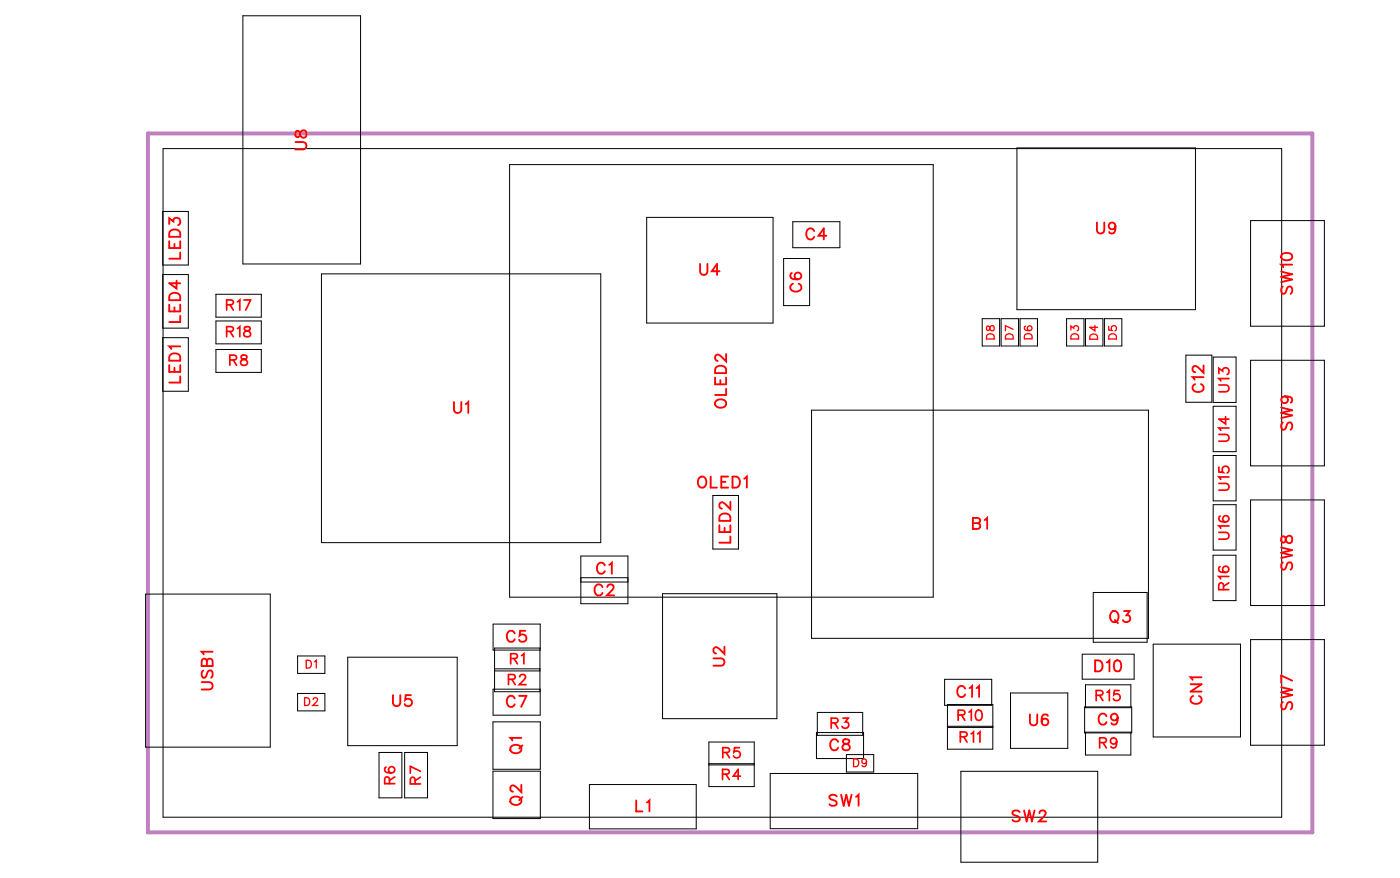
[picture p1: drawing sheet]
<svg xmlns="http://www.w3.org/2000/svg" width="90mm" height="57mm" viewBox="0 0 90 57" stroke-linecap="round" stroke-linejoin="round" font-family="sans-serif">
<path d="M9.5 8.6h75v45h-75z" fill="none" stroke="#bf80bf" stroke-width=".25"/>
<g fill="none" stroke="#000" stroke-width=".06">
<path d="M10.5 13.6h1.6v3.5h-1.6zM10.5 17.7h1.6v3.4h-1.6zM10.5 9.6h72.1v43h-72.1zM13.9 18.9h2.9v1.5h-2.9zM15.6 1h7.6v16h-7.6zM20.7 17.6h18v17.3h-18zM32.8 10.6h27.3v27.9h-27.3zM41.7 14h8.1v6.8h-8.1zM50.5 16.6h1.6v3.1h-1.6zM51.1 14.3h3v1.6h-3zM65.5 9.5h11.5v10.4h-11.5zM80.5 14.2h4.8v6.8h-4.8z"/>
<path d="M9.4 38.3h8v9.8h-8zM10.5 21.7h1.6v3.5h-1.6zM13.9 20.7h2.9v1.4h-2.9zM13.9 22.5h2.9v1.5h-2.9zM37.4 35.8h3v3.1h-3zM37.4 37.5h3M37.4 37.2h3M42.7 38.2h7.3v8.1h-7.3zM45.9 31.9h1.7v3.5h-1.7zM52.3 26.4h21.7v14.7h-21.7zM63.3 20.5h1.1v1.8h-1.1zM64.5 20.5h1.1v1.8h-1.1z"/>
<path d="M65.7 20.5h1.1v1.8h-1.1zM68.7 20.5h1.1v1.8h-1.1zM69.9 20.5h1.1v1.8h-1.1zM70.4 38.1h3.5v3.3h-3.5zM71.1 20.5h1.2v1.8h-1.2zM76.4 22.9h1.7v3h-1.7zM78.1 35.7h1.5v3h-1.5zM78.1 23h1.5v2.9h-1.5zM78.1 26.2h1.5v2.9h-1.5zM78.1 29.3h1.5v2.9h-1.5zM78.1 32.5h1.5v2.9h-1.5zM80.5 23.2h4.8v6.8h-4.8z"/>
<path d="M80.5 32.2h4.8v6.8h-4.8zM19.2 42.2h1.7v1.2h-1.7zM19.2 44.7h1.7v1.1h-1.7zM22.4 42.3h7v5.7h-7zM24.4 48.4h1.5v3h-1.5zM26.1 48.4h1.4v3h-1.4zM31.8 46.5h3v3h-3zM31.8 49.7h3v3h-3zM31.8 40.2h3v1.7h-3zM31.8 44.4h3v1.6h-3zM31.9 41.7h2.9v2.8h-2.9zM31.9 43.2h2.9"/>
<path d="M31.9 43.1h2.9M38 50.5h6.8v2.9h-6.8zM45.7 47.8h2.9v2.8h-2.9zM45.7 49.2h2.9M45.7 49.3h2.9M49.6 49.8h9.5v3.6h-9.5zM52.6 47.2h3v1.6h-3zM52.6 45.9h3v1.4h-3zM54.5 48.6h1.8v1.1h-1.8zM60.8 43.7h3.1v1.7h-3.1zM61 46.8h2.9M61 45.4h2.9v2.8h-2.9z"/>
<path d="M61.9 49.7h8.8v5.8h-8.8zM65.1 44.6h3.7v3.6h-3.7zM69.7 42.1h3.3v1.6h-3.3zM69.9 45.5h3v1.7h-3zM69.9 44.1h2.9v1.5h-2.9zM69.9 47.1h2.9v1.5h-2.9zM74.3 41.5h5.6v6h-5.6zM80.5 41.2h4.8v6.8h-4.8z"/>
</g>
<g fill="none" stroke="#f00" stroke-width=".12">
<path d="M10.9 14.4v-.3l.3 .2a.24 .24 0 0 1 .4-.2 .24 .24 0 0 1-.1 .4M10.9 15.5v.5h.7v-.5M10.9 19.6v.5h.7v-.5M10.9 14.9a.39 .39 0 0 1 .7 .1v.2h-.7zM10.9 19a.39 .39 0 0 1 .7 .1v.2h-.7zM11.2 15.7v.3M11.2 19.8v.3M11.4 18.1v.5l-.5-.4h.7M11.6 16.3v.4h-.7M19 9.1h.5l.2 .3-.1 .2h-.6M19.1 8.5v.3h.1l.3-.4a.24 .24 0 0 1 .2 .2 .24 .24 0 0 1-.2 .3l-.1-.1-.1-.3zM45.1 17v.5l.2 .2 .2-.1 .1-.6"/>
<path d="M46.4 17.5h-.6l.4-.5v.7M51 17.6h-.1a.35 .35 0 0 0 .3 .4 .35 .35 0 0 0 .4-.2 .22 .22 0 0 0-.2-.3 .22 .22 0 0 0-.2 .3 .22 .22 0 0 0 .2 .2M51.1 18.3a.26 .26 0 0 0-.2 .3 .26 .26 0 0 0 .3 .2h.1a.26 .26 0 0 0 .3-.2 .26 .26 0 0 0-.2-.3M52.4 14.9a.26 .26 0 0 0-.3-.2 .26 .26 0 0 0-.2 .3v.1a.26 .26 0 0 0 .2 .3 .26 .26 0 0 0 .3-.2M53.2 15.2h-.5l.4-.5v.7M70.7 14.3v.5l.2 .2 .2-.1v-.6M71.8 14.6a.22 .22 0 0 1-.3 .2 .22 .22 0 0 1 0-.4 .22 .22 0 0 1 .3 0v.2a.34 .34 0 0 1-.2 .4l-.2-.1M82.5 17.5l.7 .2-.7 .1 .7 .2-.7 .2M82.6 16.4l.2-.1a.3 .3 0 0 1 .4 .3 .38 .38 0 0 1-.3 .2 .38 .38 0 0 1-.4-.3zM82.6 18.4l-.1 .2 .1 .3h.2l.2-.5h.1l.1 .2-.1 .3M83.2 17h-.7l.2 .2M10.9 23.5v.4h.7v-.4"/>
<path d="M10.9 22.9a.39 .39 0 0 1 .7 .1v.2h-.7zM11.2 23.7v.2M11.6 22.3h-.7l.1 .2M11.6 24.2v.4h-.7M11.6 20.3v.4h-.7M29.2 25.9v.5l.2 .2 .3-.1v-.6M30 26l.2-.1v.7M38.8 37.8a.26 .26 0 0 0-.3-.2 .26 .26 0 0 0-.2 .3v.2a.26 .26 0 0 0 .2 .2 .26 .26 0 0 0 .3-.1M39 36.4a.26 .26 0 0 0-.3-.2 .26 .26 0 0 0-.2 .3v.2a.26 .26 0 0 0 .2 .2 .26 .26 0 0 0 .3-.1M39.1 37.8l.2-.2h.1l.1 .2-.1 .2-.3 .3h.5M39.2 36.4l.2-.2v.7M45 30.8l.1-.1a.33 .33 0 0 1 .4 .3 .33 .33 0 0 1-.4 .4l-.1-.3z"/>
<path d="M45.8 30.7v.7h.4M46.1 24.3v.4h.7v-.4M46.2 25.8a.35 .35 0 0 1 .4-.1 .35 .35 0 0 1 .1 .4 .33 .33 0 0 1-.4 .1 .33 .33 0 0 1-.1-.4zM46.2 23.6h.1h.4l.1 .4h-.7zM46.3 33.8v.5h.7v-.5M46.4 24.5v.2M46.4 33.1h.2h.3l.1 .4h-.7zM46.5 31h.2M46.7 34v.3M46.8 22.8v.5l-.4-.4-.2-.1-.1 .2v.1l.1 .1M46.8 25v.4h-.7M46.9 30.7h-.4v.7h.4"/>
<path d="M47 32.3v.5l-.3-.4-.2-.1-.2 .2v.1l.2 .1M47 34.5v.4h-.7M47.2 30.7h.2a.38 .38 0 0 1 .3 .3 .38 .38 0 0 1-.3 .4h-.2zM47.9 30.8l.2-.1v.7M62.7 33.7l.4 .1v.1l-.1 .2h-.3v-.8l.4 .1v.2l-.1 .1M63.4 33.5l.2-.2v.8M71.6 39.4a.33 .33 0 0 1 .5 .3 .33 .33 0 0 1-.5 .3l-.1-.2zM71.8 39.9l.2 .2M72.4 39.3h.4l-.2 .3a.24 .24 0 0 1 .1 .4 .24 .24 0 0 1-.4-.1M77 24.7a.26 .26 0 0 0-.2 .3 .26 .26 0 0 0 .3 .2h.2a.26 .26 0 0 0 .2-.2 .26 .26 0 0 0-.1-.3M77.5 24.3h-.7l.1 .2M77.5 23.5v.5l-.3-.3-.3-.1-.1 .1v.1l.2 .2"/>
<path d="M82.5 35.3l.7 .1-.7 .2 .7 .2-.7 .1M82.5 26.2l.7 .2-.7 .2 .7 .2-.7 .1M82.6 34.6v.3h.1l.3-.4a.24 .24 0 0 1 .2 .2 .24 .24 0 0 1-.2 .3l-.1-.1-.1-.3zM82.6 36.2l-.1 .2 .1 .3 .2-.1 .2-.4h.1l.1 .2-.1 .3M82.6 27.2l-.1 .2 .1 .3 .2-.1 .2-.4h.1l.1 .2-.1 .3M82.8 25.5a.22 .22 0 0 1 .1 .3 .22 .22 0 0 1-.3 .1 .22 .22 0 0 1 0-.3l.2-.1a.34 .34 0 0 1 .4 .3l-.1 .1M13 43.9h.5l.2 .2-.1 .3h-.6M13.1 43.2l-.1 .1 .1 .3h.2l.2-.4h.1l.1 .1-.1 .3M13.3 42.6v-.2h-.2l-.1 .5h.7v-.3l-.1-.2-.2 .1-.1 .4M13.7 42h-.7l.1 .1M25.3 44.8v.5l.2 .2 .2-.1 .1-.6M26.5 44.8h-.4v.3a.25 .25 0 0 1 .4 0 .25 .25 0 0 1-.1 .3 .25 .25 0 0 1-.3-.1"/>
<path d="M33 48a.35 .35 0 0 1 .4 0 .35 .35 0 0 1 .1 .4 .33 .33 0 0 1-.4 .1 .33 .33 0 0 1-.1-.5zM33 51.4a.35 .35 0 0 1 .4-.1 .35 .35 0 0 1 .1 .4 .33 .33 0 0 1-.4 .1 .33 .33 0 0 1-.1-.4zM33.2 40.8a.26 .26 0 0 0-.3-.2 .26 .26 0 0 0-.3 .3v.2a.26 .26 0 0 0 .3 .2 .26 .26 0 0 0 .3-.1M33.2 45a.26 .26 0 0 0-.3-.2 .26 .26 0 0 0-.3 .3v.1a.26 .26 0 0 0 .3 .3 .26 .26 0 0 0 .3-.2M33.4 44.8h.5l-.3 .7M33.6 47.5h-.7l.1 .2M33.6 50.5v.5l-.4-.3-.2-.1-.1 .1v.1l.1 .2M33.6 48l-.2 .2M33.6 51.3l-.2 .2M33.8 40.6h-.3v.3a.25 .25 0 0 1 .3 0 .25 .25 0 0 1 0 .4 .25 .25 0 0 1-.4-.1M41 51.5v.7h.4M41.7 51.7l.1-.2v.7"/>
<path d="M46 42.4h.5l.2 .2-.1 .2-.6 .1M46.7 41.6v.5l-.4-.3-.2-.1-.1 .1v.1l.1 .2M53.9 51.3l-.2-.1-.3 .1 .1 .1 .4 .3v.1l-.2 .1-.3-.1M54 47.8a.26 .26 0 0 0-.3-.2 .26 .26 0 0 0-.2 .3v.1a.26 .26 0 0 0 .2 .3 .26 .26 0 0 0 .3-.2M54.2 51.2l.1 .7 .2-.7 .2 .7 .1-.7M54.3 47.6v.2l.3 .1 .1 .2a.24 .24 0 0 1-.2 .2 .24 .24 0 0 1-.2-.2l.4-.3v-.2zM55.1 51.3l.2-.1v.7M62.2 44.3a.26 .26 0 0 0-.3-.1 .26 .26 0 0 0-.2 .2v.2a.26 .26 0 0 0 .2 .3 .26 .26 0 0 0 .3-.2M62.4 44.3l.2-.1v.7M62.9 44.3l.2-.1v.7M65.7 52.3l-.2-.1-.3 .1 .1 .2 .4 .2v.1l-.2 .1-.3-.1M66 52.2l.1 .7 .2-.7 .2 .7 .1-.7"/>
<path d="M66.3 46v.5l.2 .2 .3-.1v-.6M66.9 52.4l.2-.2h.1l.2 .1-.1 .3-.4 .3h.5M67.5 46.1v-.1a.35 .35 0 0 0-.5 .3 .35 .35 0 0 0 .3 .4 .22 .22 0 0 0 .2-.2 .22 .22 0 0 0-.2-.2 .22 .22 0 0 0-.2 .2M70.5 42.5h.3a.38 .38 0 0 1 .2 .4 .38 .38 0 0 1-.2 .3h-.3zM71.3 46.1a.26 .26 0 0 0-.3-.2 .26 .26 0 0 0-.2 .3v.2a.26 .26 0 0 0 .2 .3 .26 .26 0 0 0 .3-.2M71.3 42.7l.2-.2v.7M71.8 42.6l.1-.1a.37 .37 0 0 1 .3 .4 .37 .37 0 0 1-.3 .3 .45 .45 0 0 1-.1-.6zM72 46.2a.22 .22 0 0 1-.3 .2 .22 .22 0 0 1-.1-.4 .22 .22 0 0 1 .4 .1v.1a.34 .34 0 0 1-.3 .5l-.1-.1M76.7 44.1h.7l-.7 .4h.7M76.9 44.8a.26 .26 0 0 0-.2 .3 .26 .26 0 0 0 .3 .2h.1a.26 .26 0 0 0 .3-.2 .26 .26 0 0 0-.2-.3M77.4 43.6h-.7l.1 .2M82.5 44.2l.7 .2-.7 .2 .7 .2-.7 .1"/>
<path d="M82.6 45.2l-.1 .2 .1 .3 .2-.1 .2-.4h.1l.1 .2-.1 .3M83.2 43.8l-.7-.3v.5"/>
</g>
<g fill="none" stroke="#f00" stroke-width=".08">
<path d="M63.6 21.6a.28 .28 0 0 1 .4 .1v.1h-.5zM63.6 21v.3h.1a.2 .2 0 0 1 .1-.3 .2 .2 0 0 1 .2 0v.3a.2 .2 0 0 1-.2-.1 .2 .2 0 0 1-.1-.2zM64.8 21.6a.28 .28 0 0 1 .5 .1v.1h-.5zM65.3 21.2l-.5-.2v.3M66 21.6a.28 .28 0 0 1 .5 .1v.1h-.5zM66.1 21h-.1a.22 .22 0 0 0 .2 .3 .22 .22 0 0 0 .2-.3 .15 .15 0 0 0-.2 .1 .15 .15 0 0 0 .1 .2M69 21.3v-.3l.2 .1a.17 .17 0 0 1 .2-.1 .17 .17 0 0 1 0 .3M69 21.6a.28 .28 0 0 1 .5 .1v.1h-.5zM70.2 21.6a.28 .28 0 0 1 .5 .1v.1h-.5zM70.5 21v.3l-.3-.2h.5M71.4 21v.3h.2a.18 .18 0 0 1 0-.3 .18 .18 0 0 1 .3 0 .18 .18 0 0 1-.1 .3M71.4 21.6a.28 .28 0 0 1 .5 .1v.1h-.5z"/>
<path d="M19.6 44.9h.2a.26 .26 0 0 1 .2 .3 .26 .26 0 0 1-.2 .2h-.2zM19.7 42.5h.2a.26 .26 0 0 1 .2 .3 .26 .26 0 0 1-.2 .2h-.2zM20.2 45l.2-.1 .1 .2-.4 .3h.4M20.3 42.6l.1-.1v.5M55 48.9h.1a.26 .26 0 0 1 .2 .2 .26 .26 0 0 1-.2 .3h-.1zM55.8 49a.15 .15 0 0 1-.2 .2 .16 .16 0 0 1-.1-.3 .15 .15 0 0 1 .3 0l-.1 .4h-.2"/>
</g>
<g fill="none" stroke="#f00" stroke-width=".11">
<path d="M14.6 19.6h.4v-.2l-.4-.1v.7M14.8 19.6l.2 .4M15.3 19.4l.1-.1v.7M15.7 19.3h.4l-.3 .7M14.6 21.3h.4v-.2l-.4-.1v.7M14.8 23.2l.4-.1v-.2h-.4v.6M14.8 21.3l.2 .4M15 23.2l.2 .3M15.3 21.2l.1-.2v.7M15.6 22.9v.2l.2 .1 .1 .1a.22 .22 0 0 1-.2 .2 .22 .22 0 0 1-.2-.2l.4-.3v-.1zM15.8 21.1v.1l.3 .3a.22 .22 0 0 1-.2 .2 .22 .22 0 0 1-.2-.2l.4-.3v-.1zM78.5 24.8h.5l.2 .2-.1 .2h-.6"/>
<path d="M78.5 24.1v-.4l.3 .2a.22 .22 0 0 1 .3-.2 .22 .22 0 0 1-.1 .4M78.5 28h.5l.2 .2-.1 .2h-.6M78.5 31.1h.5l.2 .2-.1 .2-.6 .1M78.5 30.1v.3h.3a.23 .23 0 0 1 0-.3 .23 .23 0 0 1 .3 0 .23 .23 0 0 1-.1 .4M78.5 34.3h.5l.2 .2-.1 .2h-.6M78.6 36.5h-.1a.32 .32 0 0 0 .3 .4 .32 .32 0 0 0 .4-.2 .2 .2 0 0 0-.2-.2 .2 .2 0 0 0-.3 .1 .2 .2 0 0 0 .2 .3M78.6 33.2l-.1 .1a.32 .32 0 0 0 .3 .4 .32 .32 0 0 0 .4-.3 .2 .2 0 0 0-.2-.2 .2 .2 0 0 0-.2 .2 .2 .2 0 0 0 .1 .2M78.8 38v-.4h-.2l-.1 .4h.7M78.9 26.8v.5l-.4-.3h.7M79.2 37.1h-.7l.1 .2M79.2 37.5l-.4 .3M79.2 24.4h-.7l.1 .1"/>
<path d="M79.2 27.6h-.7l.1 .1M79.2 30.7h-.7l.1 .2M79.2 33.9h-.7l.1 .1M24.9 49.4h-.1a.32 .32 0 0 0 .2 .4 .32 .32 0 0 0 .4-.2 .2 .2 0 0 0-.2-.2 .2 .2 0 0 0-.2 .1 .2 .2 0 0 0 .2 .3M25.1 50.5v-.4h-.3v.4h.6M25.4 50l-.3 .2M26.7 50.5v-.4h-.2l-.1 .4h.7M27.1 50l-.4 .3M27.1 49.7l-.7-.4v.5M32.8 43.7h.3l.1-.2-.4-.1v.7M32.9 42.4h.4v-.2l-.4-.1v.6M33 43.7l.2 .4"/>
<path d="M33.1 42.4l.2 .3M33.5 43.6l.1-.2 .2 .2-.4 .5h.5M33.6 42.2l.1-.1v.6M46.5 49.8h.4v-.2l-.4-.1v.7M46.6 48.5l.3-.1 .1-.2-.4-.1v.7M46.8 49.8l.2 .4M46.8 48.5l.2 .3M47.6 48.1h-.3v.3a.23 .23 0 0 1 .3 0 .23 .23 0 0 1 0 .4 .23 .23 0 0 1-.4-.1M47.7 50h-.5l.3-.5v.7M53.5 46.5h.4v-.2l-.4-.1v.7M53.8 46.5l.2 .4M54.3 46.2h.3l-.1 .3a.22 .22 0 0 1 .1 .3 .22 .22 0 0 1-.4 0"/>
<path d="M61.7 46h.4v-.2l-.4-.1v.7M61.9 47.4h.3l.1-.2-.4-.1v.7M61.9 46l.2 .4M62.1 47.4l.2 .4M62.4 45.9l.2-.2v.7M62.5 47.3l.2-.2v.7M62.9 45.8a.32 .32 0 0 1 .4 .2 .32 .32 0 0 1-.2 .4l-.2-.1-.1-.3zM63 47.3l.1-.2v.7M70.6 44.8l.4-.1v-.2h-.4v.6M70.8 44.8l.2 .3M70.8 47.8h.4v-.2l-.4-.1v.7M71 47.8l.3 .4"/>
<path d="M71.3 44.6l.2-.1v.6M71.9 47.7a.2 .2 0 0 1-.3 .2 .2 .2 0 0 1 0-.3 .2 .2 0 0 1 .3 0v.1a.31 .31 0 0 1-.2 .5l-.1-.1M72.1 44.5h-.3l-.1 .2a.23 .23 0 0 1 .4 0 .23 .23 0 0 1-.1 .4 .23 .23 0 0 1-.3-.1"/>
</g>
<g font-size="1.2" fill="#fff">
<text x="20" y="9.7" transform="rotate(-90 20 9.7)">U8</text>
<text x="11.9" y="16.7" transform="rotate(-90 11.9 16.7)">LED3</text>
<text x="45" y="18">U4</text>
<text x="51.9" y="15.7">C4</text>
<text x="70.6" y="15.3">U9</text>
<text x="11.9" y="20.8" transform="rotate(-90 11.9 20.8)">LED4</text>
<text x="51.9" y="18.8" transform="rotate(-90 51.9 18.8)">C6</text>
<text x="83.5" y="19" transform="rotate(-90 83.5 19)">SW10</text>
<text x="11.9" y="24.7" transform="rotate(-90 11.9 24.7)">LED1</text>
<text x="29.2" y="26.9">U1</text>
<text x="47.1" y="26.3" transform="rotate(-90 47.1 26.3)">OLED2</text>
<text x="77.8" y="25.3" transform="rotate(-90 77.8 25.3)">C12</text>
<text x="83.5" y="27.7" transform="rotate(-90 83.5 27.7)">SW9</text>
<text x="44.9" y="31.7">OLED1</text>
<text x="47.3" y="35" transform="rotate(-90 47.3 35)">LED2</text>
<text x="62.6" y="34.4">B1</text>
<text x="32.6" y="41.6">C5</text>
<text x="38.2" y="38.6">C2</text>
<text x="38.4" y="37.2">C1</text>
<text x="71.4" y="40.4">Q3</text>
<text x="83.5" y="36.7" transform="rotate(-90 83.5 36.7)">SW8</text>
<text x="14" y="44.5" transform="rotate(-90 14 44.5)">USB1</text>
<text x="25.2" y="45.8">U5</text>
<text x="32.6" y="45.8">C7</text>
<text x="47" y="42.9" transform="rotate(-90 47 42.9)">U2</text>
<text x="61.6" y="45.2">C11</text>
<text x="66.3" y="47">U6</text>
<text x="70.5" y="43.5">D10</text>
<text x="70.7" y="47">C9</text>
<text x="77.7" y="45.4" transform="rotate(-90 77.7 45.4)">CN1</text>
<text x="83.5" y="45.7" transform="rotate(-90 83.5 45.7)">SW7</text>
<text x="33.9" y="51.9" transform="rotate(-90 33.9 51.9)">Q2</text>
<text x="33.9" y="48.6" transform="rotate(-90 33.9 48.6)">Q1</text>
<text x="40.9" y="52.5">L1</text>
<text x="53.4" y="52.2">SW1</text>
<text x="53.4" y="48.6">C8</text>
<text x="65.1" y="53.2">SW2</text>
</g>
<g font-size="1.1" fill="#fff">
<text x="14.5" y="20.2">R17</text>
<text x="14.5" y="22">R18</text>
<text x="14.7" y="23.8">R8</text>
<text x="79.4" y="28.5" transform="rotate(-90 79.4 28.5)">U14</text>
<text x="79.4" y="25.3" transform="rotate(-90 79.4 25.3)">U13</text>
<text x="79.4" y="34.8" transform="rotate(-90 79.4 34.8)">U16</text>
<text x="79.4" y="31.6" transform="rotate(-90 79.4 31.6)">U15</text>
<text x="79.4" y="38" transform="rotate(-90 79.4 38)">R16</text>
<text x="32.7" y="44.4">R2</text>
<text x="32.8" y="43">R1</text>
<text x="53.5" y="47.2">R3</text>
<text x="61.7" y="46.7">R10</text>
<text x="70.5" y="45.4">R15</text>
<text x="25.7" y="50.5" transform="rotate(-90 25.7 50.5)">R6</text>
<text x="27.4" y="50.5" transform="rotate(-90 27.4 50.5)">R7</text>
<text x="46.5" y="50.5">R4</text>
<text x="46.5" y="49.1">R5</text>
<text x="61.8" y="48.1">R11</text>
<text x="70.8" y="48.4">R9</text>
</g>
<g font-size=".8" fill="#fff">
<text x="64.2" y="21.9" transform="rotate(-90 64.2 21.9)">D8</text>
<text x="65.5" y="21.9" transform="rotate(-90 65.5 21.9)">D7</text>
<text x="66.7" y="21.9" transform="rotate(-90 66.7 21.9)">D6</text>
<text x="69.7" y="21.9" transform="rotate(-90 69.7 21.9)">D3</text>
<text x="70.9" y="21.9" transform="rotate(-90 70.9 21.9)">D4</text>
<text x="72.1" y="21.9" transform="rotate(-90 72.1 21.9)">D5</text>
<text x="19.6" y="45.6">D2</text>
<text x="19.7" y="43.2">D1</text>
<text x="54.9" y="49.6">D9</text>
</g>
</svg>
